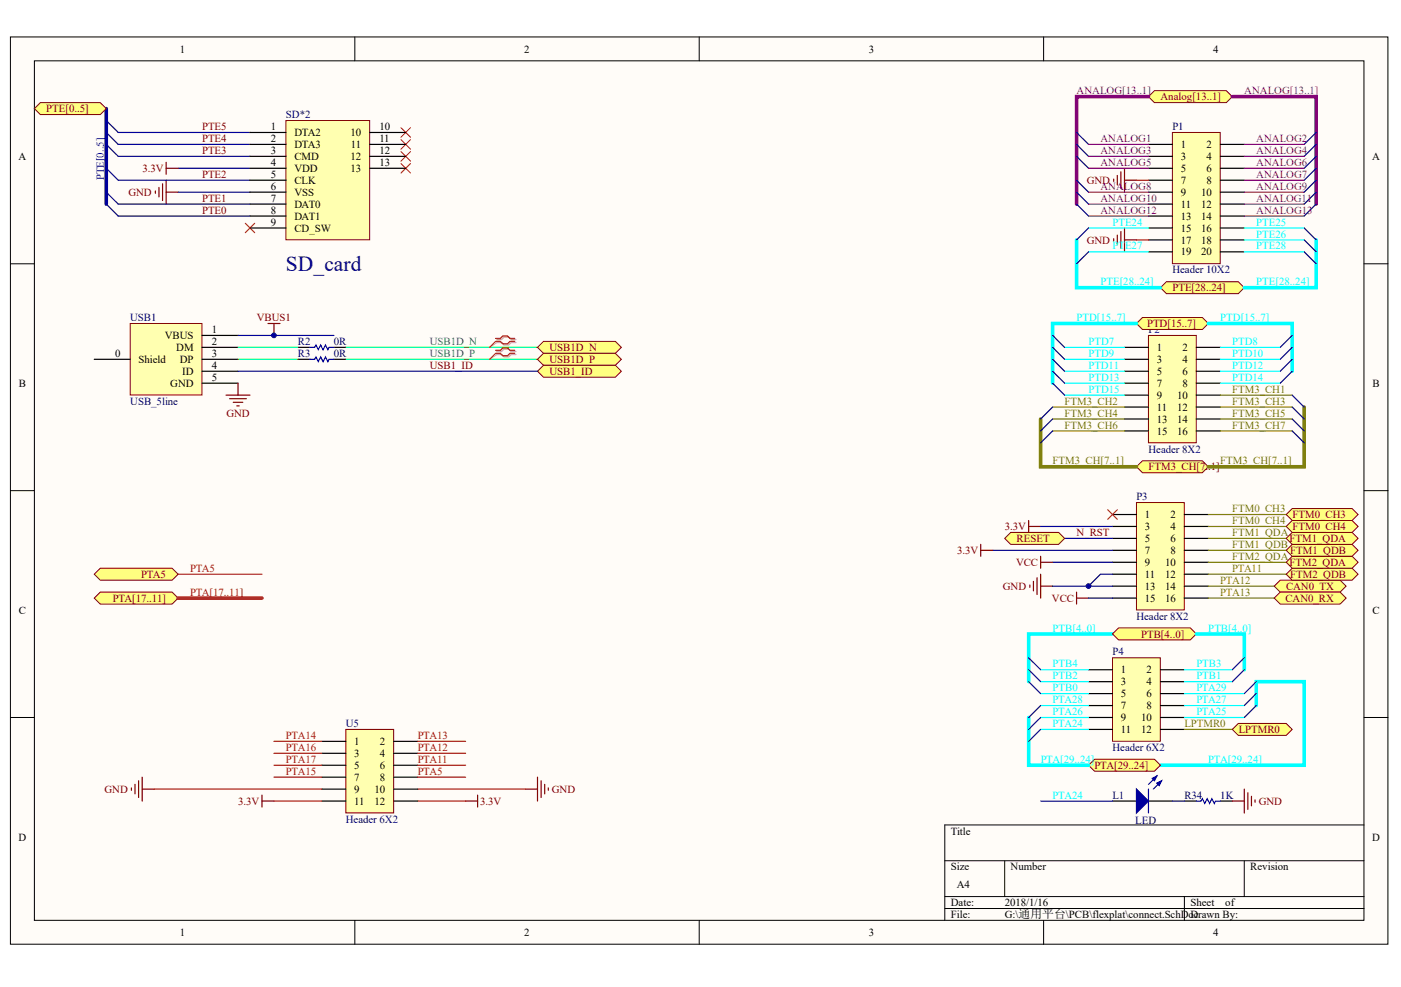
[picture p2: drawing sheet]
<svg xmlns="http://www.w3.org/2000/svg" width="287mm" height="202mm" viewBox="0 0 287 202" stroke-linecap="round" stroke-linejoin="round" font-family="sans-serif">
<g fill="#fffcf8" stroke="#000" stroke-width=".2">
<path d="M2.1 7.6h282v185.8h-282z"/>
<path d="M7 12.5h272.2v176h-272.2z"/>
</g>
<g fill="none" stroke="#000" stroke-width=".2">
<path d="M72.6 7.6v4.9M143.1 7.6v4.9M213.6 7.6v4.9M2.1 54h4.9M279.2 54h5M2.1 100.5h4.9M279.2 100.5h5M2.1 146.9h4.9M279.2 146.9h5M193.4 176.3h85.8M205.7 176.3v7.3M254.7 176.3v7.3"/>
<path d="M279.2 169h-85.8v19.5M72.6 188.5v4.9M143.1 188.5v4.9M193.4 183.6h85.8M193.4 186.1h85.8M213.6 188.5v4.9M242.5 183.6v4.9"/>
</g>
<g fill="none" stroke="#800000" stroke-width=".25">
<path d="M31.8 39.1v.5M32.5 38.4v1.9M33.3 37.6v3.5M34 33.2v2.5M34 36.9v4.9M34 34.5h2.5M34 39.4h2.5M210.8 119.8v.5M211.6 119.1v1.9M212.3 118.3v3.5M213 117.6v4.9M213 120h2.5"/>
<path d="M220.4 121.3v2.4M220.4 122.5h2.4"/>
</g>
<path d="M21.8 24.7l2.4 2.4h27M21.8 27.1l2.4 2.5h27M21.8 29.6l2.4 2.4h27M21.8 34.5l2.4 2.4h27M21.8 39.4l2.4 2.4h27M36.5 34.5h14.7M36.5 39.4h14.7M21.8 41.8l2.4 2.4h27" fill="none" stroke="#000080" stroke-width=".25"/>
<path d="M21.8 22.2v19.6" fill="none" stroke="#000080" stroke-width=".74"/>
<path d="M232.7 102.9h9.7v22h-9.7z" fill="#ffffb0" stroke="#800000" stroke-width=".2"/>
<g fill="none" stroke="#000" stroke-width=".25">
<path d="M227.7 105.4h5M227.7 107.8h5M227.7 110.3h5M227.7 112.7h5M227.7 115.2h5M227.7 117.6h5M242.5 105.4h4.9M242.5 107.8h4.9M242.5 110.3h4.9M242.5 112.7h4.9M242.5 115.2h4.9M242.5 117.6h4.9"/>
<path d="M227.7 120h5M227.7 122.5h5M242.5 120h4.9M242.5 122.5h4.9"/>
</g>
<path d="M226.8 104.4l1.9 2M228.7 104.4l-1.9 2" fill="none" stroke="#f00" stroke-width=".2"/>
<path d="M203.2 112.7h24.5M213 107.8h14.7M215.5 115.2h12.2M217.9 110.3h9.8M227.7 117.6h-2.4l-2.5 2.4M215.5 120h12.2M222.8 122.5h4.9" fill="none" stroke="#000080" stroke-width=".25"/>
<circle cx="222.8" cy="120" r=".48" fill="#000080" stroke="#000080" stroke-width=".2"/>
<path d="M210.6 106.6v2.4M210.6 107.8h2.4" fill="none" stroke="#800000" stroke-width=".25"/>
<path d="M227.7 134.7h9.8v17.1h-9.8z" fill="#ffffb0" stroke="#800000" stroke-width=".2"/>
<path d="M222.8 137.2h4.9M222.8 139.6h4.9M237.6 137.2h4.9M237.6 139.6h4.9M222.8 142.1h4.9M222.8 144.5h4.9M222.8 146.9h4.9M222.8 149.4h4.9M237.6 142.1h4.9M237.6 144.5h4.9M237.6 146.9h4.9M237.6 149.4h4.9" fill="none" stroke="#000" stroke-width=".25"/>
<path d="M240 27.1h9.8v26.9h-9.8z" fill="#ffffb0" stroke="#800000" stroke-width=".2"/>
<g fill="none" stroke="#000" stroke-width=".25">
<path d="M235.1 29.6h4.9M235.1 32h4.9M235.1 34.5h4.9M235.1 36.9h4.9M235.1 39.4h4.9M249.8 29.6h4.9M249.8 32h4.9M249.8 34.5h4.9M249.8 36.9h4.9M249.8 39.4h4.9M235.1 41.8h4.9M235.1 44.2h4.9"/>
<path d="M235.1 46.7h4.9M235.1 49.1h4.9M235.1 51.6h4.9M249.8 41.8h4.9M249.8 44.2h4.9M249.8 46.7h4.9M249.8 49.1h4.9M249.8 51.6h4.9"/>
</g>
<path d="M228 36.7v.5M228.7 35.9v2M229.5 35.2v3.4M230.2 34.5v4.9M230.2 36.9h2.5M228 48.9v.5M228.7 48.2v1.9M229.5 47.4v3.4M230.2 46.7v4.9M230.2 49.1h2.5" fill="none" stroke="#800000" stroke-width=".25"/>
<path d="M235.1 68.7h9.8v22h-9.8z" fill="#ffffb0" stroke="#800000" stroke-width=".2"/>
<g fill="none" stroke="#000" stroke-width=".25">
<path d="M230.2 71.1h4.9M230.2 73.6h4.9M230.2 76h4.9M230.2 78.5h4.9M244.9 71.1h4.9M244.9 73.6h4.9M244.9 76h4.9M244.9 78.5h4.9M230.2 80.9h4.9M230.2 83.4h4.9M230.2 85.8h4.9M230.2 88.3h4.9"/>
<path d="M244.9 80.9h4.9M244.9 83.4h4.9M244.9 85.8h4.9M244.9 88.3h4.9"/>
</g>
<path d="M54.9 66.3h2.4M56.1 66.3v2.4" fill="none" stroke="#800000" stroke-width=".25"/>
<circle cx="56.1" cy="68.7" r=".48" fill="#000080" stroke="#000080" stroke-width=".2"/>
<path d="M26.7 66.3h14.6v14.6h-14.6z" fill="#ffffb0" stroke="#800000" stroke-width=".2"/>
<path d="M19.3 73.6h7.4M41.4 68.7h7.3M41.4 71.1h7.3M41.4 73.6h7.3M41.4 76h7.3M41.4 78.5h7.3M61 71.1h2.4M61 73.6h2.4M68.3 71.1h2.5M68.3 73.6h2.5" fill="none" stroke="#000" stroke-width=".25"/>
<path d="M63.4 71.1h1l.3-.4 .5 .9 .4-.9 .5 .9 .5-.9 .5 .9 .3-.5h.9M63.4 73.6h1l.3-.5 .5 1 .4-1 .5 1 .5-1 .5 1 .3-.5h.9" fill="none" stroke="#00f" stroke-width=".25"/>
<path d="M48.7 78.5v2.4M46.3 80.9h4.9M47 81.7h3.4M47.7 82.4h2M48.5 83.1h.5" fill="none" stroke="#800000" stroke-width=".25"/>
<path d="M48.7 68.7h19.6" fill="none" stroke="#000080" stroke-width=".25"/>
<path d="M48.7 71.1h12.3M48.7 73.6h12.3M70.8 71.1h39.2M70.8 73.6h39.2" fill="none" stroke="#0f0" stroke-width=".25"/>
<path d="M101.7 69.6h1l.5-.5h1l.4 .5h1M101.7 70.2h1l.5 .5h1l.4-.5h1M101.7 72h1l.5-.5h1l.4 .5h1M101.7 72.6h1l.5 .5h1l.4-.5h1" fill="none" stroke="#d0a19e" stroke-width=".25"/>
<path d="M101.7 70.2l-1.5 .9M101.7 72.6l-1.5 1" fill="none" stroke="#d0a19e" stroke-width=".2"/>
<path d="M101.5 69.3h.9l.5-.5h1l.5 .5h1M101.5 69.9h.9l.5 .5h1l.5-.5h1M101.5 71.8h.9l.5-.5h1l.5 .5h1M101.5 72.4h.9l.5 .5h1l.5-.5h1" fill="none" stroke="#f00" stroke-width=".25"/>
<path d="M101.5 69.9l-1.3 1.2M101.5 72.4l-1.3 1.2" fill="none" stroke="#f00" stroke-width=".2"/>
<g fill="#ffff80" stroke="#800000" stroke-width=".2">
<path d="M7 22.2l1.3-1.2h12.2l1.3 1.2-1.3 1.3h-12.2z" fill-rule="evenodd"/>
<path d="M110 71.1l1.3-1.2h14.7l1.2 1.2-1.2 1.3h-14.7z" fill-rule="evenodd"/>
<path d="M110 73.6l1.3-1.2h14.7l1.2 1.2-1.2 1.2h-14.7z" fill-rule="evenodd"/>
<path d="M110 76l1.3-1.2h14.7l1.2 1.2-1.2 1.3h-14.7z" fill-rule="evenodd"/>
<path d="M205.7 110.3l1.2-1.3h9.8l1.2 1.3-1.2 1.2h-9.8z" fill-rule="evenodd"/>
</g>
<path d="M213 113.9v2.5M213 115.2h2.5M252.3 164.1h2.4M254.7 161.6v4.9M255.5 162.3v3.5M256.2 163.1v1.9M256.9 163.8v.5" fill="none" stroke="#800000" stroke-width=".25"/>
<path d="M48.7 76h61.3M240 164.1h2.5" fill="none" stroke="#000080" stroke-width=".25"/>
<path d="M82.1 26.2l1.9 1.9M82.1 28.6l1.9 2M82.1 31l1.9 2M82.1 33.5l1.9 1.9M84 26.2l-1.9 1.9M84 28.6l-1.9 2M84 31l-1.9 2M84 33.5l-1.9 1.9M50.2 45.7l2 2M52.2 45.7l-2 2" fill="none" stroke="#f00" stroke-width=".2"/>
<path d="M227.7 164.1h5M235.1 164.1h4.9M242.5 164.1h2.4M249.8 164.1h2.5" fill="none" stroke="#000" stroke-width=".25"/>
<g fill="#00f" stroke="#00f" stroke-width=".25">
<path d="M232.7 161.6l2.4 2.5-2.4 2.4z"/>
<path d="M236.8 160.4l1-.5-.5 1z"/>
<path d="M235.8 159.4l1-.5-.5 1z"/>
</g>
<path d="M236.8 158.9l-1.7 1.7M237.8 159.9l-1.7 1.7M213 164.1h14.7M235.1 161.6v4.9M244.9 164.1h1l.2-.5 .5 .9 .5-.9 .5 .9 .5-.9 .5 .9 .2-.4h1" fill="none" stroke="#00f" stroke-width=".25"/>
<path d="M58.5 24.7h17.2v24.4h-17.2z" fill="#ffffb0" stroke="#800000" stroke-width=".2"/>
<g fill="none" stroke="#000" stroke-width=".25">
<path d="M51.2 27.1h7.3M51.2 29.6h7.3M51.2 32h7.3M51.2 34.5h7.3M51.2 36.9h7.3M51.2 39.4h7.3M75.7 27.1h7.4M75.7 29.6h7.4M75.7 32h7.4M75.7 34.5h7.4M51.2 41.8h7.3M51.2 44.2h7.3"/>
<path d="M51.2 46.7h7.3"/>
</g>
<path d="M110 159.2v4.9M110.8 159.9v3.4M95.3 164.1h2.5M97.8 162.8v2.5M107.6 161.6h2.4M111.5 160.6v2M112.2 161.4v.5" fill="none" stroke="#800000" stroke-width=".25"/>
<path d="M85.5 161.6h22.1M85.5 164.1h9.8" fill="none" stroke="#f00" stroke-width=".25"/>
<path d="M70.8 149.4h9.8v17.1h-9.8z" fill="#ffffb0" stroke="#800000" stroke-width=".2"/>
<path d="M65.9 151.8h4.9M65.9 154.3h4.9M65.9 156.7h4.9M65.9 159.2h4.9M80.6 151.8h4.9M80.6 154.3h4.9M80.6 156.7h4.9M80.6 159.2h4.9M65.9 161.6h4.9M65.9 164.1h4.9M80.6 161.6h4.9M80.6 164.1h4.9" fill="none" stroke="#000" stroke-width=".25"/>
<path d="M31.6 161.6h34.3M56.1 164.1h9.8" fill="none" stroke="#f00" stroke-width=".25"/>
<path d="M28.4 159.9v3.4M29.1 159.2v4.9M26.9 161.4v.5M27.6 160.6v2M29.1 161.6h2.5M53.6 162.8v2.5M53.6 164.1h2.5" fill="none" stroke="#800000" stroke-width=".25"/>
<path d="M232.7 95.6l1.2-1.2h12.2l1.3 1.2-1.3 1.2h-12.2z" fill-rule="evenodd" fill="#ffff80" stroke="#800000" stroke-width=".2"/>
<path d="M215.5 83.4h14.7M215.5 85.8h14.7M215.5 88.3h14.7M249.8 80.9h14.7M249.8 83.4h14.7M249.8 85.8h14.7M249.8 88.3h14.7" fill="none" stroke="#808000" stroke-width=".25"/>
<path d="M217.9 71.1h12.3M217.9 78.5h12.3M217.9 73.6h12.3M217.9 76h12.3M249.8 71.1h12.3M249.8 78.5h12.3M249.8 73.6h12.3M249.8 76h12.3M217.9 80.9h12.3" fill="none" stroke="#0ff" stroke-width=".25"/>
<path d="M232.7 66.3l1.2-1.3h12.2l1.3 1.3-1.3 1.2h-12.2z" fill-rule="evenodd" fill="#ffff80" stroke="#800000" stroke-width=".2"/>
<path d="M232.7 66.3h-17.2v12.2M247.4 66.3h17.1v9.7" fill="none" stroke="#0ff" stroke-width=".74"/>
<g fill="none" stroke="#000080" stroke-width=".25">
<path d="M215.5 68.7l2.4 2.4M215.5 71.1l2.4 2.5M215.5 73.6l2.4 2.4M215.5 76l2.4 2.5M215.5 78.5l2.4 2.4M264.5 68.7l-2.4 2.4M264.5 73.6l-2.4 2.4M264.5 71.1l-2.4 2.5M264.5 76l-2.4 2.5M215.5 83.4l-2.5 2.4M215.5 85.8l-2.5 2.5M215.5 88.3l-2.5 2.4"/>
<path d="M264.5 80.9l2.5 2.5M264.5 83.4l2.5 2.4M264.5 85.8l2.5 2.5M264.5 88.3l2.5 2.4"/>
</g>
<path d="M213 85.8v9.8h19.7M267 83.4v12.2h-19.6" fill="none" stroke="#808000" stroke-width=".74"/>
<path d="M235.1 19.8l1.2-1.2h14.7l1.3 1.2-1.3 1.2h-14.7z" fill-rule="evenodd" fill="#ffff80" stroke="#800000" stroke-width=".2"/>
<path d="M235.1 19.8h-14.7v22M252.3 19.8h17.1v22" fill="none" stroke="#800080" stroke-width=".74"/>
<g fill="none" stroke="#000080" stroke-width=".25">
<path d="M220.4 27.1l2.4 2.5M220.4 29.6l2.4 2.4M220.4 32l2.4 2.5M220.4 36.9l2.4 2.5M220.4 39.4l2.4 2.4M269.4 27.1l-2.4 2.5M269.4 29.6l-2.4 2.4M269.4 32l-2.4 2.5M269.4 34.5l-2.4 2.4M269.4 36.9l-2.4 2.5M269.4 39.4l-2.4 2.4M220.4 41.8l2.4 2.4"/>
<path d="M269.4 41.8l-2.4 2.4"/>
</g>
<path d="M232.7 36.9h2.4M232.7 49.1h2.4" fill="none" stroke="#f00" stroke-width=".25"/>
<g fill="none" stroke="#800080" stroke-width=".25">
<path d="M222.8 29.6h12.3M222.8 32h12.3M222.8 34.5h12.3M222.8 39.4h12.3M254.7 29.6h12.3M254.7 32h12.3M254.7 34.5h12.3M254.7 39.4h12.3M254.7 36.9h12.3M222.8 41.8h12.3M222.8 44.2h12.3M254.7 41.8h12.3"/>
<path d="M254.7 44.2h12.3"/>
</g>
<path d="M237.6 58.9l1.2-1.2h14.7l1.2 1.2-1.2 1.2h-14.7z" fill-rule="evenodd" fill="#ffff80" stroke="#800000" stroke-width=".2"/>
<path d="M222.8 46.7h12.3M222.8 51.6h12.3M254.7 46.7h12.3M254.7 51.6h12.3M254.7 49.1h12.3" fill="none" stroke="#0ff" stroke-width=".25"/>
<path d="M220.4 49.1v9.8h17.2M269.4 49.1v9.8h-14.7" fill="none" stroke="#0ff" stroke-width=".74"/>
<path d="M222.8 46.7l-2.4 2.4M222.8 51.6l-2.4 2.4M267 46.7l2.4 2.4M267 49.1l2.4 2.5M267 51.6l2.4 2.4" fill="none" stroke="#000080" stroke-width=".25"/>
<path d="M247.4 110.3h15.9M247.4 112.7h15.9M247.4 115.2h15.9M247.4 117.6h15.9M247.4 105.4h15.9M247.4 107.8h15.9M247.4 120h13.5M247.4 122.5h13.5" fill="none" stroke="#808000" stroke-width=".25"/>
<g fill="#ffff80" stroke="#800000" stroke-width=".2">
<path d="M260.9 120l1.2-1.2h12.2l1.3 1.2-1.3 1.3h-12.2z" fill-rule="evenodd"/>
<path d="M260.9 122.5l1.2-1.2h12.2l1.3 1.2-1.3 1.2h-12.2z" fill-rule="evenodd"/>
<path d="M263.3 117.6l1.2-1.2h12.3l1.2 1.2-1.2 1.2h-12.3z" fill-rule="evenodd"/>
<path d="M263.3 115.2l1.2-1.3h12.3l1.2 1.3-1.2 1.2h-12.3z" fill-rule="evenodd"/>
<path d="M263.3 112.7l1.2-1.2h12.3l1.2 1.2-1.2 1.2h-12.3z" fill-rule="evenodd"/>
<path d="M263.3 110.3l1.2-1.3h12.3l1.2 1.3-1.2 1.2h-12.3z" fill-rule="evenodd"/>
<path d="M263.3 107.8l1.2-1.2h12.3l1.2 1.2-1.2 1.2h-12.3z" fill-rule="evenodd"/>
<path d="M263.3 105.4l1.2-1.2h12.3l1.2 1.2-1.2 1.2h-12.3z" fill-rule="evenodd"/>
</g>
<path d="M242.5 149.4h9.8" fill="none" stroke="#808000" stroke-width=".25"/>
<path d="M252.3 149.4l1.2-1.2h9.8l1.2 1.2-1.2 1.2h-9.8z" fill-rule="evenodd" fill="#ffff80" stroke="#800000" stroke-width=".2"/>
<path d="M213 146.9h9.8M213 144.5h9.8M213 149.4h9.8M242.5 146.9h12.2M242.5 144.5h12.2M242.5 142.1h12.2" fill="none" stroke="#0ff" stroke-width=".25"/>
<path d="M257.2 144.5v-4.9h9.8v17.1h-29.4" fill="none" stroke="#0ff" stroke-width=".74"/>
<path d="M222.8 156.7l1.3-1.2h12.2l1.3 1.2-1.3 1.2h-12.2z" fill-rule="evenodd" fill="#ffff80" stroke="#800000" stroke-width=".2"/>
<path d="M227.7 129.8h-17.1v9.8M210.6 146.9v9.8h12.2" fill="none" stroke="#0ff" stroke-width=".74"/>
<path d="M210.6 139.6l2.4 2.5M210.6 137.2l2.4 2.4M210.6 134.7l2.4 2.5M257.2 139.6l-2.5 2.5M213 144.5l-2.4 2.4M213 146.9l-2.4 2.5M213 149.4l-2.4 2.4M257.2 142.1l-2.5 2.4M257.2 144.5l-2.5 2.4" fill="none" stroke="#000080" stroke-width=".25"/>
<path d="M213 137.2h9.8M213 139.6h9.8M242.5 137.2h9.8M242.5 139.6h9.8M213 142.1h9.8" fill="none" stroke="#0ff" stroke-width=".25"/>
<path d="M227.7 129.8l1.3-1.2h14.7l1.2 1.2-1.2 1.3h-14.7z" fill-rule="evenodd" fill="#ffff80" stroke="#800000" stroke-width=".2"/>
<path d="M244.9 129.8h9.8v7.4" fill="none" stroke="#0ff" stroke-width=".74"/>
<path d="M254.7 137.2l-2.4 2.4M254.7 134.7l-2.4 2.5" fill="none" stroke="#000080" stroke-width=".25"/>
<path d="M19.3 122.5l1.2-1.2h14.7l1.3 1.2-1.3 1.2h-14.7z" fill-rule="evenodd" fill="#ffff80" stroke="#800000" stroke-width=".2"/>
<path d="M36.5 122.5h17.1" fill="none" stroke="#ae2100" stroke-width=".74"/>
<path d="M36.5 117.6h17.1" fill="none" stroke="#ae2100" stroke-width=".25"/>
<path d="M19.3 117.6l1.2-1.2h14.7l1.3 1.2-1.3 1.2h-14.7z" fill-rule="evenodd" fill="#ffff80" stroke="#800000" stroke-width=".2"/>
<path d="M56.1 151.8h9.8M56.1 154.3h9.8M56.1 156.7h9.8M56.1 159.2h9.8M85.5 151.8h9.8M85.5 154.3h9.8M85.5 156.7h9.8M85.5 159.2h9.8" fill="none" stroke="#ae2100" stroke-width=".25"/>
<path d="M200.8 111.5v2.4M200.8 112.7h2.4" fill="none" stroke="#800000" stroke-width=".25"/>
<text font-size="4.4" fill="#000080" x="58.5" y="55.5">SD_card</text>
<g font-size="2.2">
<text x="36.8" y="10.8">1</text>
<text x="107.3" y="10.8">2</text>
<text x="177.8" y="10.8">3</text>
<text x="248.3" y="10.8">4</text>
<text x="55.5" y="26.7">1</text>
<text x="55.5" y="29.1">2</text>
<text x="60.3" y="27.9">DTA2</text>
<text x="71.8" y="27.9">10</text>
<text x="77.7" y="26.7">10</text>
<text x="77.7" y="29.1">11</text>
<text x="3.8" y="32.8">A</text>
<text x="55.5" y="31.5">3</text>
<text x="55.5" y="34">4</text>
<text x="60.3" y="30.3">DTA3</text>
<text x="60.3" y="32.8">CMD</text>
<text x="60.3" y="35.2">VDD</text>
<text x="71.8" y="32.8">12</text>
<text x="71.8" y="35.2">13</text>
<text x="71.9" y="30.3">11</text>
<text x="77.7" y="31.5">12</text>
<text x="77.7" y="34">13</text>
<text x="241.7" y="30.3">1</text>
<text x="241.7" y="32.8">3</text>
<text x="241.7" y="35.2">5</text>
<text x="247" y="30.3">2</text>
<text x="247" y="32.8">4</text>
<text x="247" y="35.2">6</text>
<text x="280.9" y="32.8">A</text>
<text x="55.5" y="36.4">5</text>
<text x="55.5" y="38.9">6</text>
<text x="55.5" y="41.3">7</text>
<text x="60.3" y="37.6">CLK</text>
<text x="60.3" y="40.1">VSS</text>
<text x="241.7" y="37.6">7</text>
<text x="241.7" y="40.1">9</text>
<text x="245.9" y="40.1">10</text>
<text x="247" y="37.6">8</text>
<text x="55.5" y="43.8">8</text>
<text x="55.5" y="46.2">9</text>
<text x="60.3" y="42.5">DAT0</text>
<text x="60.3" y="45">DAT1</text>
<text x="60.3" y="47.4">CD_SW</text>
<text x="241.7" y="42.5">11</text>
<text x="241.7" y="45">13</text>
<text x="241.7" y="47.4">15</text>
<text x="245.9" y="42.5">12</text>
<text x="245.9" y="45">14</text>
<text x="245.9" y="47.4">16</text>
<text x="241.7" y="49.9">17</text>
<text x="241.7" y="52.3">19</text>
<text x="245.9" y="49.9">18</text>
<text x="245.9" y="52.3">20</text>
<text x="33.8" y="69.4">VBUS</text>
<text x="36.1" y="71.9">DM</text>
<text x="43.3" y="68.2">1</text>
<text x="43.3" y="70.7">2</text>
<text x="236.8" y="71.9">1</text>
<text x="242.1" y="71.9">2</text>
<text x="23.6" y="73.1">0</text>
<text x="28.4" y="74.3">Shield</text>
<text x="36.8" y="74.3">DP</text>
<text x="37.3" y="76.8">ID</text>
<text x="43.3" y="73.1">3</text>
<text x="43.3" y="75.6">4</text>
<text x="236.8" y="74.3">3</text>
<text x="236.8" y="76.8">5</text>
<text x="242.1" y="74.3">4</text>
<text x="242.1" y="76.8">6</text>
<text x="3.8" y="79.2">B</text>
<text x="34.8" y="79.2">GND</text>
<text x="43.3" y="78">5</text>
<text x="236.8" y="79.2">7</text>
<text x="236.8" y="81.7">9</text>
<text x="241" y="81.7">10</text>
<text x="242.1" y="79.2">8</text>
<text x="281" y="79.2">B</text>
<text x="236.8" y="84.1">11</text>
<text x="236.8" y="86.6">13</text>
<text x="236.8" y="89">15</text>
<text x="241" y="84.1">12</text>
<text x="241" y="86.6">14</text>
<text x="241" y="89">16</text>
<text x="234.4" y="106.1">1</text>
<text x="239.6" y="106.1">2</text>
<text x="234.4" y="108.6">3</text>
<text x="234.4" y="111">5</text>
<text x="234.4" y="113.4">7</text>
<text x="239.6" y="108.6">4</text>
<text x="239.6" y="111">6</text>
<text x="239.6" y="113.4">8</text>
<text x="234.4" y="115.9">9</text>
<text x="234.4" y="118.3">11</text>
<text x="238.5" y="115.9">10</text>
<text x="238.5" y="118.3">12</text>
<text x="3.8" y="125.7">C</text>
<text x="234.4" y="120.8">13</text>
<text x="234.4" y="123.2">15</text>
<text x="238.5" y="120.8">14</text>
<text x="238.5" y="123.2">16</text>
<text x="281" y="125.7">C</text>
<text x="229.5" y="137.9">1</text>
<text x="234.7" y="137.9">2</text>
<text x="229.5" y="140.4">3</text>
<text x="229.5" y="142.8">5</text>
<text x="234.7" y="140.4">4</text>
<text x="234.7" y="142.8">6</text>
<text x="229.5" y="145.2">7</text>
<text x="229.5" y="147.7">9</text>
<text x="233.6" y="147.7">10</text>
<text x="234.7" y="145.2">8</text>
<text x="72.5" y="152.6">1</text>
<text x="72.5" y="155">3</text>
<text x="77.8" y="152.6">2</text>
<text x="77.8" y="155">4</text>
<text x="229.5" y="150.1">11</text>
<text x="233.6" y="150.1">12</text>
<text x="72.5" y="157.5">5</text>
<text x="72.5" y="159.9">7</text>
<text x="77.8" y="157.5">6</text>
<text x="77.8" y="159.9">8</text>
<text x="72.5" y="162.4">9</text>
<text x="72.5" y="164.8">11</text>
<text x="76.7" y="162.4">10</text>
<text x="76.7" y="164.8">12</text>
<text x="3.8" y="172.1">D</text>
<text x="194.6" y="170.9">Title</text>
<text x="280.9" y="172.1">D</text>
<text x="194.6" y="178.2">Size</text>
<text x="206.9" y="178.2">Number</text>
<text x="256" y="178.2">Revision</text>
<text x="194.6" y="185.6">Date:</text>
<text x="195.9" y="181.9">A4</text>
<text x="205.7" y="185.6">2018/1/16</text>
<text x="243.7" y="185.6">Sheet</text>
<text x="250.8" y="185.6">of</text>
<text x="36.8" y="191.7">1</text>
<text x="107.3" y="191.7">2</text>
<text x="177.8" y="191.7">3</text>
<text x="194.6" y="188">File:</text>
<text x="205.7" y="188">G:\通用平台\PCB\flexplat\connect.SchDoc</text>
<text x="243.7" y="188">Drawn By:</text>
<text x="248.3" y="191.7">4</text>
</g>
<g font-size="2.2" fill="#800000">
<text x="9.5" y="23">PTE[0..5]</text>
<text x="237.6" y="20.5">Analog[13..1]</text>
<text x="41.4" y="26.7">PTE5</text>
<text x="41.4" y="29.1">PTE4</text>
<text x="29.1" y="35.2">3.3V</text>
<text x="41.4" y="31.5">PTE3</text>
<text x="26.3" y="40.1">GND</text>
<text x="41.4" y="36.4">PTE2</text>
<text x="41.4" y="41.3">PTE1</text>
<text x="222.5" y="37.6">GND</text>
<text x="41.4" y="43.8">PTE0</text>
<text x="222.5" y="49.9">GND</text>
<text x="240" y="59.7">PTE[28..24]</text>
<text x="52.6" y="65.8">VBUS1</text>
<text x="112.5" y="71.9">USB1D_N</text>
<text x="234.8" y="67">PTD[15..7]</text>
<text x="88" y="75.6">USB1_ID</text>
<text x="112.5" y="74.3">USB1D_P</text>
<text x="112.5" y="76.8">USB1_ID</text>
<text x="46.3" y="85.3">GND</text>
<text x="235.1" y="96.3">FTM3_CH[7..1]</text>
<text x="264.6" y="106.1">FTM0_CH3</text>
<text x="195.9" y="113.4">3.3V</text>
<text x="205.7" y="108.6">3.3V</text>
<text x="208.1" y="111">RESET</text>
<text x="220.4" y="109.8">N_RST</text>
<text x="264" y="111">FTM1_QDA</text>
<text x="264.1" y="113.4">FTM1_QDB</text>
<text x="264.6" y="108.6">FTM0_CH4</text>
<text x="28.9" y="118.3">PTA5</text>
<text x="208" y="115.9">VCC</text>
<text x="264" y="115.9">FTM2_QDA</text>
<text x="264.1" y="118.3">FTM2_QDB</text>
<text x="23.1" y="123.2">PTA[17..11]</text>
<text x="205.3" y="120.8">GND</text>
<text x="215.3" y="123.2">VCC</text>
<text x="263.1" y="123.2">CAN0_RX</text>
<text x="263.3" y="120.8">CAN0_TX</text>
<text x="233.6" y="130.6">PTB[4..0]</text>
<text x="253.6" y="150.1">LPTMR0</text>
<text x="224.1" y="157.5">PTA[29..24]</text>
<text x="21.4" y="162.4">GND</text>
<text x="48.8" y="164.8">3.3V</text>
<text x="98.3" y="164.8">3.3V</text>
<text x="113" y="162.4">GND</text>
<text x="257.7" y="164.8">GND</text>
</g>
<g font-size="2.2" fill="#800080">
<text x="220.4" y="19.3">ANALOG[13..1]</text>
<text x="254.7" y="19.3">ANALOG[13..1]</text>
<text x="225.3" y="29.1">ANALOG1</text>
<text x="257.2" y="29.1">ANALOG2</text>
<text x="225.3" y="31.5">ANALOG3</text>
<text x="225.3" y="34">ANALOG5</text>
<text x="257.2" y="31.5">ANALOG4</text>
<text x="257.2" y="34">ANALOG6</text>
<text x="225.3" y="38.9">ANALOG8</text>
<text x="225.3" y="41.3">ANALOG10</text>
<text x="257.2" y="36.4">ANALOG7</text>
<text x="257.2" y="38.9">ANALOG9</text>
<text x="257.2" y="41.3">ANALOG11</text>
<text x="225.3" y="43.8">ANALOG12</text>
<text x="257.2" y="43.8">ANALOG13</text>
</g>
<g font-size="2.2" fill="#000080">
<text x="58.5" y="24.2">SD*2</text>
<text x="240" y="26.7">P1</text>
<text x="240" y="56">Header 10X2</text>
<text x="26.7" y="65.8">USB1</text>
<text x="61" y="70.7">R2</text>
<text x="68.3" y="70.7">0R</text>
<text x="235.1" y="68.2">P2</text>
<text x="61" y="73.1">R3</text>
<text x="68.3" y="73.1">0R</text>
<text x="26.7" y="82.9">USB_5line</text>
<text x="235.1" y="92.7">Header 8X2</text>
<text x="232.6" y="102.4">P3</text>
<text x="232.6" y="126.9">Header 8X2</text>
<text x="227.7" y="134.2">P4</text>
<text x="70.8" y="148.9">U5</text>
<text x="227.7" y="153.8">Header 6X2</text>
<text x="227.7" y="163.6">L1</text>
<text x="242.5" y="163.6">R34</text>
<text x="249.8" y="163.6">1K</text>
<text x="70.8" y="168.5">Header 6X2</text>
<text x="232.4" y="168.7">LED</text>
</g>
<text font-size="2.2" fill="#00f" x="21.3" y="36.9" transform="rotate(-90 21.3 36.9)">PTE[0..5]</text>
<g font-size="2.2" fill="#0ff">
<text x="227.7" y="46.2">PTE24</text>
<text x="257.2" y="46.2">PTE25</text>
<text x="227.7" y="51.1">PTE27</text>
<text x="257.2" y="48.7">PTE26</text>
<text x="257.2" y="51.1">PTE28</text>
<text x="225.3" y="58.4">PTE[28..24]</text>
<text x="257.2" y="58.4">PTE[28..24]</text>
<text x="220.4" y="65.8">PTD[15..7]</text>
<text x="249.8" y="65.8">PTD[15..7]</text>
<text x="222.8" y="70.7">PTD7</text>
<text x="252.3" y="70.7">PTD8</text>
<text x="222.8" y="73.1">PTD9</text>
<text x="222.8" y="75.6">PTD11</text>
<text x="252.3" y="73.1">PTD10</text>
<text x="252.3" y="75.6">PTD12</text>
<text x="222.8" y="78">PTD13</text>
<text x="222.8" y="80.5">PTD15</text>
<text x="252.3" y="78">PTD14</text>
<text x="215.5" y="129.3">PTB[4..0]</text>
<text x="247.4" y="129.3">PTB[4..0]</text>
<text x="215.5" y="136.7">PTB4</text>
<text x="244.9" y="136.7">PTB3</text>
<text x="215.5" y="141.6">PTB0</text>
<text x="215.5" y="139.1">PTB2</text>
<text x="244.9" y="141.6">PTA29</text>
<text x="244.9" y="139.1">PTB1</text>
<text x="215.5" y="148.9">PTA24</text>
<text x="215.5" y="146.5">PTA26</text>
<text x="215.5" y="144">PTA28</text>
<text x="244.9" y="146.5">PTA25</text>
<text x="244.9" y="144">PTA27</text>
<text x="213" y="156.3">PTA[29..24]</text>
<text x="247.4" y="156.3">PTA[29..24]</text>
<text x="215.5" y="163.6">PTA24</text>
</g>
<g font-size="2.2" fill="#17855c">
<text x="88" y="70.7">USB1D_N</text>
<text x="88" y="73.1">USB1D_P</text>
</g>
<g font-size="2.2" fill="#808000">
<text x="217.9" y="82.9">FTM3_CH2</text>
<text x="252.3" y="80.5">FTM3_CH1</text>
<text x="252.3" y="82.9">FTM3_CH3</text>
<text x="217.9" y="85.3">FTM3_CH4</text>
<text x="217.9" y="87.8">FTM3_CH6</text>
<text x="252.3" y="85.3">FTM3_CH5</text>
<text x="252.3" y="87.8">FTM3_CH7</text>
<text x="215.5" y="95.1">FTM3_CH[7..1]</text>
<text x="249.8" y="95.1">FTM3_CH[7..1]</text>
<text x="252.3" y="104.9">FTM0_CH3</text>
<text x="252.3" y="107.3">FTM0_CH4</text>
<text x="252.3" y="109.8">FTM1_QDA</text>
<text x="252.3" y="112.2">FTM1_QDB</text>
<text x="249.8" y="119.6">PTA12</text>
<text x="252.3" y="117.1">PTA11</text>
<text x="252.3" y="114.7">FTM2_QDA</text>
<text x="249.8" y="122">PTA13</text>
<text x="242.5" y="148.9">LPTMR0</text>
</g>
<g font-size="2.2" fill="#ae2100">
<text x="38.9" y="117.1">PTA5</text>
<text x="38.9" y="122">PTA[17..11]</text>
<text x="58.5" y="151.4">PTA14</text>
<text x="58.5" y="153.8">PTA16</text>
<text x="85.5" y="153.8">PTA12</text>
<text x="85.5" y="151.4">PTA13</text>
<text x="58.5" y="156.3">PTA17</text>
<text x="58.5" y="158.7">PTA15</text>
<text x="85.5" y="156.3">PTA11</text>
<text x="85.5" y="158.7">PTA5</text>
</g>
</svg>
